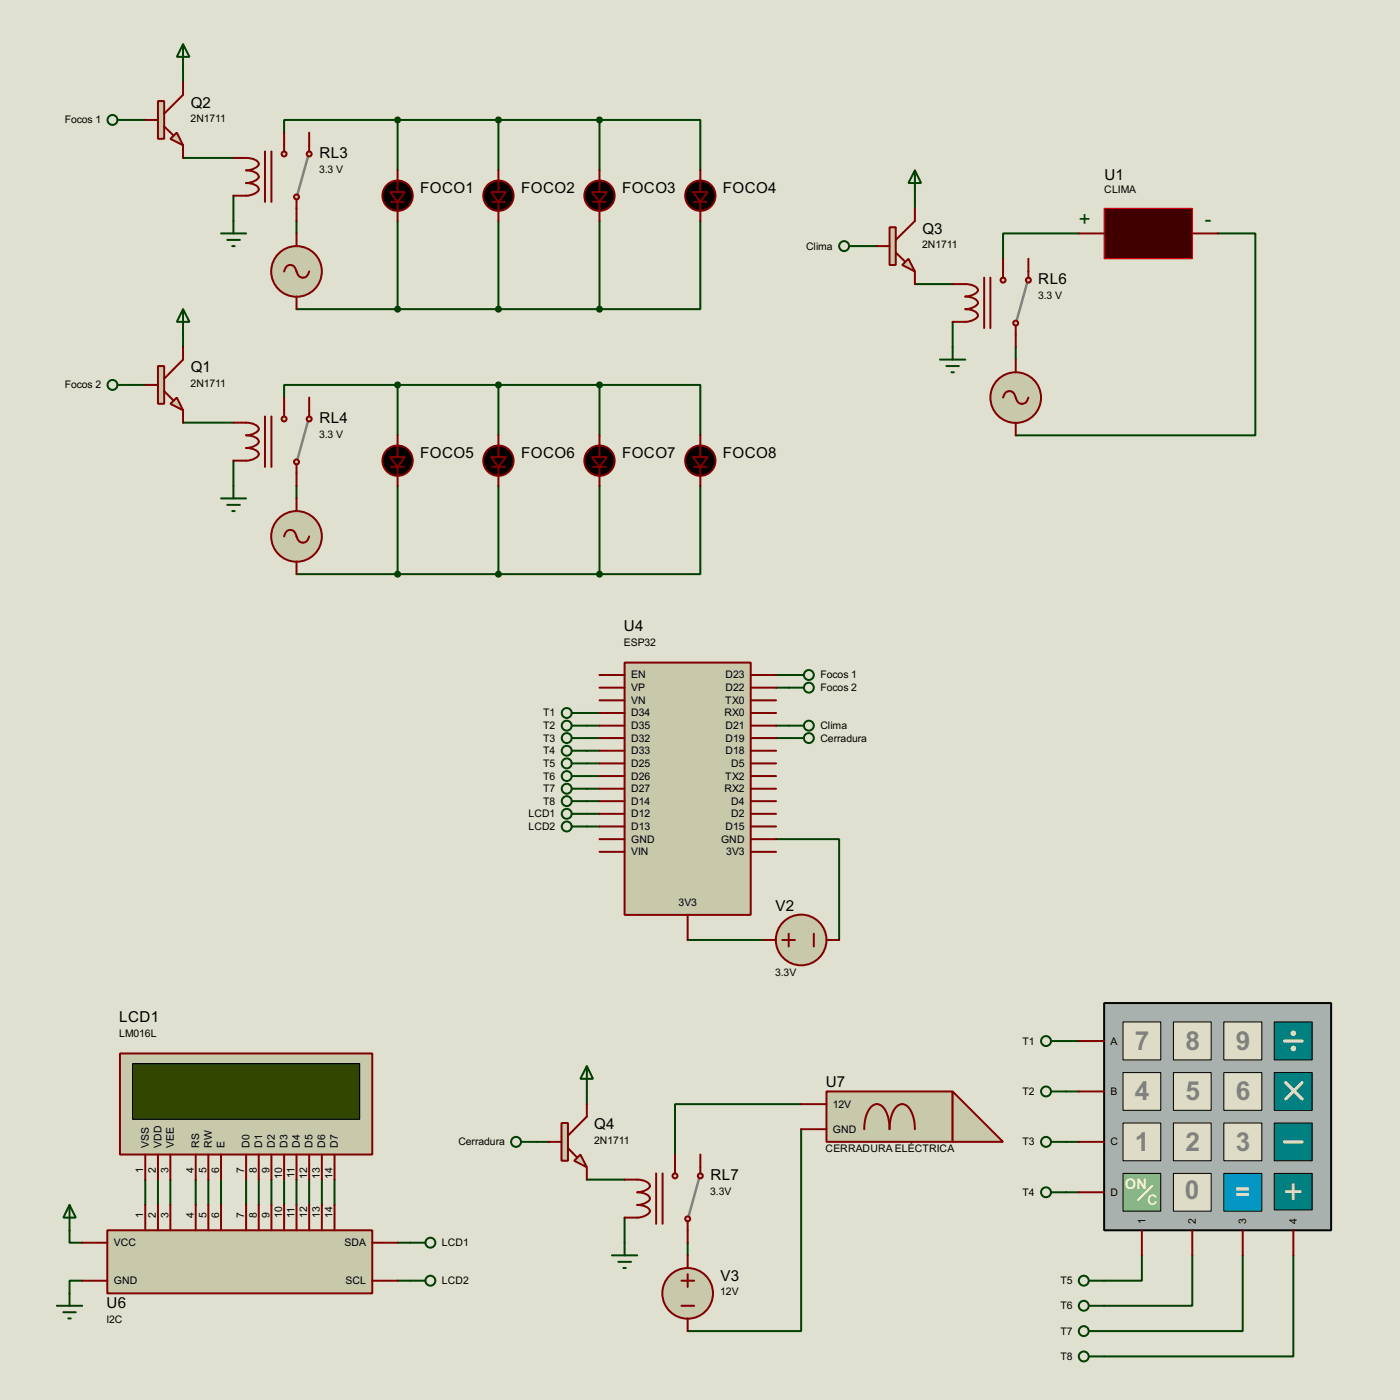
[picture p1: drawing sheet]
<svg xmlns="http://www.w3.org/2000/svg" width="282mm" height="282mm" viewBox="0 0 282 282" stroke-linecap="round" stroke-linejoin="round" font-family="sans-serif">
<path d="M0 0h281.9v281.9h-281.9z" fill="#e0e0d0"/>
<g fill="none" stroke="#004000" stroke-width=".4">
<path d="M36.9 14v2.6M26.7 24.2h2.6M36.9 31.8h10.1M47 39.4v5.1M80.1 24.2h-22.9v2.5M80.1 24.2v10.1M80.1 24.2h40.6M100.4 24.2v10.1M120.7 24.2h20.3v10.1M120.7 24.2v10.1M184.2 39.4v2.6M59.7 44.5v2.5"/>
<path d="M80.1 44.5v17.8M100.4 44.5v17.8M120.7 44.5v17.8M141 44.5v17.8h-20.3M174 49.6h2.6M184.2 57.2h7.6M217.2 47h-15.2v5.1M245.2 47h7.6v40.7h-48.3M26.7 77.5h2.6M36.9 67.4v2.5M59.7 62.3h61M80.1 77.5h-22.9v2.6"/>
<path d="M80.1 77.5v10.2M80.1 77.5h40.6M100.4 77.5v10.2M120.7 77.5h20.3v10.2M120.7 77.5v10.2M191.8 64.8v5.1M204.5 69.9v2.5M36.9 85.1h10.1M47 92.8v5M59.7 97.8v2.6M80.1 97.8v17.8M100.4 97.8v17.8"/>
<path d="M120.7 97.8v17.8M141 97.8v17.8h-20.3M59.7 115.6h61M156.3 138.5h2.5M156.3 135.9h2.5M118.2 146.1h2.5M118.2 158.8h2.5M118.2 156.3h2.5M118.2 153.7h2.5M118.2 151.2h2.5M118.2 148.6h2.5M118.2 143.6h2.5"/>
<path d="M156.3 146.1h2.5M156.3 148.6h2.5M118.2 161.3h2.5M118.2 163.9h2.5M118.2 166.4h2.5M156.3 169h12.7v20.3M138.5 189.3h15.2M118.2 219.8v2.5M214.7 209.6h2.5M214.7 219.8h2.5M29.3 237.5v5.1M31.8 237.5v5.1"/>
<path d="M34.3 237.5v5.1M39.4 237.5v5.1M42 237.5v5.1M44.5 237.5v5.1M49.6 237.5v5.1M52.1 237.5v5.1M54.7 237.5v5.1M57.2 237.5v5.1M59.7 237.5v5.1M62.3 237.5v5.1M64.8 237.5v5.1M67.4 237.5v5.1"/>
<path d="M108 229.9h2.5M118.2 237.5h7.6M161.3 222.3h-25.4v10.2M161.3 227.4v40.6h-22.8M214.7 229.9h2.5M14 247.7v2.5h2.6M16.6 257.9h-2.6v2.5M80.1 257.9h2.5M80.1 250.2h2.5M125.8 245.2v5M138.5 250.2v2.6M214.7 240.1h2.5"/>
<path d="M229.9 252.8v5.1h-7.6M240.1 252.8v10.1h-17.8M250.2 252.8v15.2h-27.9M260.4 252.8v20.3h-38.1"/>
</g>
<g fill="#000" stroke="#800000" stroke-width=".4">
<path d="M78.5 38.7h3.1l-1.5 2z"/>
<circle cx="80" cy="39.4" r="3.1"/>
</g>
<path d="M80.1 34.3v4.4M78.8 40.7h2.5M80.1 40.7v3.8" fill="none" stroke="#800000" stroke-width=".4"/>
<path d="M62 31.6l-2 7.3" fill="none" stroke="#808080" stroke-width=".5"/>
<g fill="#c8c8aa" stroke="#800000" stroke-width=".4">
<circle cx="59.7" cy="39.7" r=".5"/>
<circle cx="62.2" cy="31" r=".5"/>
</g>
<path d="M62.3 29.3v1.2" fill="none" stroke="#800000" stroke-width=".4"/>
<circle cx="57.2" cy="31" r=".5" fill="#c8c8aa" stroke="#800000" stroke-width=".4"/>
<g fill="none" stroke="#800000" stroke-width=".4">
<path d="M47 31.8a8.7 8.7 0 0 1 4.3 .3 .87 .87 0 0 1 .7 1.2 3.2 3.2 0 0 1-2.4 1 2.33 2.33 0 0 1 2.5 1.3 2.68 2.68 0 0 1-2.5 1.3 2.27 2.27 0 0 1 2.5 1.3 2.68 2.68 0 0 1-2.5 1.2h-2.6M53.4 30.5v10.2M54.7 30.5v10.2M57.2 26.7v3.8M62.3 26.7v2.6M100.4 34.3v4.4M120.7 34.3v4.4M141 34.3v4.4M59.7 40.2v4.3M99.1 40.7h2.6M100.4 40.7v3.8M119.4 40.7h2.6"/>
<path d="M120.7 40.7v3.8M139.8 40.7h2.5M141 40.7v3.8M78.8 94h2.5M80.1 87.7v4.3M80.1 94v3.8"/>
</g>
<path d="M44.5 47h5.1M45.8 48.3h2.5M46.8 49.6h.5M47 44.5v2.5" fill="none" stroke="#004000" stroke-width=".4"/>
<g fill="#000" stroke="#800000" stroke-width=".4">
<path d="M98.9 38.7h3l-1.5 2zM119.2 38.7h3l-1.5 2zM139.5 38.7h3l-1.5 2zM78.5 92h3.1l-1.5 2z"/>
<circle cx="100.3" cy="39.4" r="3.1"/>
<circle cx="120.7" cy="39.4" r="3.1"/>
<circle cx="141" cy="39.4" r="3.1"/>
<circle cx="80" cy="92.8" r="3.1"/>
</g>
<g fill="#004000" stroke="#004000" stroke-width=".4">
<circle cx="80" cy="24.2" r=".5"/>
<circle cx="100.3" cy="24.2" r=".5"/>
<circle cx="120.7" cy="24.2" r=".5"/>
<circle cx="100.3" cy="62.3" r=".5"/>
<circle cx="120.7" cy="62.3" r=".5"/>
</g>
<path d="M62 84.9l-2 7.4" fill="none" stroke="#808080" stroke-width=".5"/>
<g fill="#c8c8aa" stroke="#800000" stroke-width=".4">
<circle cx="59.7" cy="93" r=".5"/>
<circle cx="62.2" cy="84.4" r=".5"/>
</g>
<path d="M62.3 82.6v1.3" fill="none" stroke="#800000" stroke-width=".4"/>
<circle cx="57.2" cy="84.4" r=".5" fill="#c8c8aa" stroke="#800000" stroke-width=".4"/>
<g fill="none" stroke="#800000" stroke-width=".4">
<path d="M47 85.1a8.2 8.2 0 0 1 4.3 .4 .88 .88 0 0 1 .8 .8 .88 .88 0 0 1-.8 .9l-1.7 .5a2.27 2.27 0 0 1 2.5 1.3 2.68 2.68 0 0 1-2.5 1.2 2.31 2.31 0 0 1 2.5 1.3 2.61 2.61 0 0 1-2.5 1.3h-2.6M53.4 83.9v10.1M54.7 83.9v10.1M57.2 80.1v3.8M59.7 93.5v4.3M62.3 80.1v2.5M99.1 94h2.6M100.4 87.7v4.3M100.4 94v3.8M119.4 94h2.6M120.7 87.7v4.3M120.7 94v3.8"/>
<path d="M139.8 94h2.5M141 87.7v4.3M141 94v3.8"/>
</g>
<g fill="none" stroke="#004000" stroke-width=".4">
<path d="M23.7 24.2h3M23.7 77.5h3M47 97.8v2.6M44.5 100.4h5.1M45.8 101.7h2.5M46.8 102.9h.5M158.8 138.5h3.1M158.8 135.9h3.1"/>
<circle cx="22.6" cy="24.2" r="1"/>
<circle cx="22.6" cy="77.5" r="1"/>
<circle cx="162.8" cy="138.5" r="1"/>
<circle cx="162.8" cy="135.9" r="1"/>
</g>
<g fill="#000" stroke="#800000" stroke-width=".4">
<path d="M98.9 92h3l-1.5 2zM119.2 92h3l-1.5 2zM139.5 92h3l-1.5 2z"/>
<circle cx="100.3" cy="92.8" r="3.1"/>
<circle cx="120.7" cy="92.8" r="3.1"/>
<circle cx="141" cy="92.8" r="3.1"/>
</g>
<g fill="#004000" stroke="#004000" stroke-width=".4">
<circle cx="80" cy="77.5" r=".5"/>
<circle cx="100.3" cy="77.5" r=".5"/>
<circle cx="120.7" cy="77.5" r=".5"/>
<circle cx="100.3" cy="115.6" r=".5"/>
<circle cx="120.7" cy="115.6" r=".5"/>
</g>
<path d="M206.8 57l-2 7.3" fill="none" stroke="#808080" stroke-width=".5"/>
<g fill="#c8c8aa" stroke="#800000" stroke-width=".4">
<circle cx="204.5" cy="65.1" r=".5"/>
<circle cx="207" cy="56.4" r=".5"/>
</g>
<path d="M207.1 54.7v1.2" fill="none" stroke="#800000" stroke-width=".4"/>
<circle cx="201.9" cy="56.4" r=".5" fill="#c8c8aa" stroke="#800000" stroke-width=".4"/>
<path d="M191.8 57.2a8.7 8.7 0 0 1 4.3 .3 .87 .87 0 0 1 .7 1.2 3.3 3.3 0 0 1-2.4 1 2.37 2.37 0 0 1 2.5 1.3 2.75 2.75 0 0 1-2.5 1.3 2.31 2.31 0 0 1 2.5 1.3 2.75 2.75 0 0 1-2.5 1.2h-2.6M198.2 55.9v10.2M199.4 55.9v10.2M202 52.1v3.8M207.1 52.1v2.6M204.5 65.6v4.3" fill="none" stroke="#800000" stroke-width=".4"/>
<g fill="none" stroke="#004000" stroke-width=".4">
<path d="M158.8 146.1h3.1"/>
<circle cx="162.8" cy="146.1" r="1"/>
</g>
<path d="M222.3 42h17.8v10.1h-17.8z" fill="#400000" stroke="#f00" stroke-width=".2"/>
<path d="M217.2 47h5.1M240.1 47h5.1" fill="none" stroke="#800000" stroke-width=".4"/>
<g fill="none" stroke="#004000" stroke-width=".4">
<path d="M171 49.6h3"/>
<circle cx="169.9" cy="49.6" r="1"/>
</g>
<path d="M125.8 133.4h25.4v50.8h-25.4z" fill="#c8c8aa" stroke="#800000" stroke-width=".4"/>
<g fill="none" stroke="#800000" stroke-width=".4">
<path d="M120.7 135.9h5.1M120.7 138.5h5.1M151.2 135.9h5.1M151.2 138.5h5.1M120.7 141h5.1M120.7 143.6h5.1M120.7 146.1h5.1M120.7 148.6h5.1M120.7 151.2h5.1M120.7 153.7h5.1M120.7 156.3h5.1M120.7 158.8h5.1"/>
<path d="M151.2 141h5.1M151.2 143.6h5.1M151.2 146.1h5.1M151.2 148.6h5.1M151.2 151.2h5.1M151.2 153.7h5.1M151.2 156.3h5.1M151.2 158.8h5.1M120.7 161.3h5.1M120.7 163.9h5.1M120.7 166.4h5.1M120.7 169h5.1"/>
<path d="M120.7 171.5h5.1M151.2 161.3h5.1M151.2 163.9h5.1M151.2 166.4h5.1M151.2 169h5.1M151.2 171.5h5.1M138.5 184.2v5.1"/>
</g>
<path d="M222.3 202h45.7v45.7h-45.7z" fill="#a9b1af" stroke="#000" stroke-width=".4"/>
<g fill="#dedcc7" stroke="#000" stroke-width=".2">
<path d="M226.1 205.8h7.6v7.6h-7.6z"/>
<path d="M236.3 205.8h7.6v7.6h-7.6z"/>
<path d="M246.4 205.8h7.7v7.6h-7.7z"/>
</g>
<path d="M256.6 205.8h7.6v7.6h-7.6z" fill="#008080" stroke="#000" stroke-width=".2"/>
<g fill="#dedcc7" stroke="#000" stroke-width=".2">
<path d="M226.1 216h7.6v7.6h-7.6z"/>
<path d="M236.3 216h7.6v7.6h-7.6z"/>
<path d="M246.4 216h7.7v7.6h-7.7z"/>
</g>
<path d="M256.6 216h7.6v7.6h-7.6z" fill="#008080" stroke="#000" stroke-width=".2"/>
<g fill="#dedcc7" stroke="#000" stroke-width=".2">
<path d="M226.1 226.1h7.6v7.6h-7.6z"/>
<path d="M236.3 226.1h7.6v7.6h-7.6z"/>
<path d="M246.4 226.1h7.7v7.6h-7.7z"/>
</g>
<path d="M246.4 236.3h7.7v7.6h-7.7z" fill="#0197c9" stroke="#000" stroke-width=".2"/>
<path d="M256.6 226.1h7.6v7.6h-7.6z" fill="#008080" stroke="#000" stroke-width=".2"/>
<path d="M258.6 209.6h3.6M262.2 218l-3.3 3.3M258.6 229.9h3.6" fill="none" stroke="#dedcc7" stroke-width=".65"/>
<g fill="#c8c8aa" stroke="#dedcc7" stroke-width=".65">
<circle cx="260.4" cy="208.1" r=".25"/>
<circle cx="260.4" cy="211.1" r=".25"/>
</g>
<path d="M256.6 236.3h7.6v7.3h-7.6z" fill="#008080" stroke="#000" stroke-width=".2"/>
<path d="M258.9 218l3.3 3.3" fill="none" stroke="#dedcc7" stroke-width=".65"/>
<path d="M226.1 236.3h7.6v7.6h-7.6z" fill="#81b57d" stroke="#000" stroke-width=".2"/>
<path d="M232 238.8l-2.8 2.8" fill="none" stroke="#fafbdb" stroke-width=".45"/>
<path d="M236.3 236.3h7.6v7.6h-7.6z" fill="#dedcc7" stroke="#000" stroke-width=".2"/>
<path d="M217.2 209.6h5.1M217.2 219.8h5.1M217.2 229.9h5.1M217.2 240.1h5.1M229.9 247.7v5.1M240.1 247.7v5.1M250.2 247.7v5.1M260.4 247.7v5.1" fill="none" stroke="#800000" stroke-width=".4"/>
<g fill="none" stroke="#004000" stroke-width=".4">
<path d="M115.1 158.8h3.1M115.1 156.3h3.1M115.1 153.7h3.1M115.1 151.2h3.1M115.1 148.6h3.1M115.1 146.1h3.1M115.1 143.6h3.1M115.1 161.3h3.1M211.6 209.6h3.1M211.6 219.8h3.1M211.6 229.9h3.1M211.6 240.1h3.1"/>
<path d="M219.3 257.9h3M219.3 262.9h3M219.3 273.1h3M219.3 268h3"/>
<circle cx="114.1" cy="153.7" r="1"/>
<circle cx="114.1" cy="143.6" r="1"/>
<circle cx="114.1" cy="158.8" r="1"/>
<circle cx="114.1" cy="148.6" r="1"/>
<circle cx="114.1" cy="151.2" r="1"/>
<circle cx="114.1" cy="156.3" r="1"/>
<circle cx="114.1" cy="146.1" r="1"/>
<circle cx="114.1" cy="161.3" r="1"/>
<circle cx="210.6" cy="209.6" r="1"/>
<circle cx="210.6" cy="219.8" r="1"/>
<circle cx="210.6" cy="229.9" r="1"/>
<circle cx="210.6" cy="240.1" r="1"/>
<circle cx="218.2" cy="257.9" r="1"/>
<circle cx="218.2" cy="268" r="1"/>
<circle cx="218.2" cy="273.1" r="1"/>
<circle cx="218.2" cy="262.9" r="1"/>
</g>
<path d="M24.2 212.1h50.8v20.4h-50.8z" fill="#c8c8aa" stroke="#800000" stroke-width=".4"/>
<path d="M26.7 214.2h45.7v11.2h-45.7z" fill="#324600" stroke="#000" stroke-width=".25"/>
<g fill="none" stroke="#800000" stroke-width=".4">
<path d="M29.3 232.5v5M31.8 232.5v5M34.3 232.5v5M39.4 232.5v5M42 232.5v5M44.5 232.5v5M49.6 232.5v5M52.1 232.5v5M54.7 232.5v5M57.2 232.5v5M59.7 232.5v5M62.3 232.5v5"/>
<path d="M64.8 232.5v5M67.4 232.5v5"/>
</g>
<path d="M14 242.6l1.3 2.6h-2.5zM14 242.6v5.1M11.5 262.9h5.1M12.8 264.2h2.5M13.8 265.5h.5M14 260.4v2.5" fill="none" stroke="#004000" stroke-width=".4"/>
<path d="M21.6 247.7h53.4v12.7h-53.4z" fill="#c8c8aa" stroke="#800000" stroke-width=".4"/>
<g fill="none" stroke="#800000" stroke-width=".4">
<path d="M16.6 257.9h5M16.6 250.2h5M29.3 242.6v5.1M31.8 242.6v5.1M34.3 242.6v5.1M39.4 242.6v5.1M42 242.6v5.1M44.5 242.6v5.1M49.6 242.6v5.1M52.1 242.6v5.1M54.7 242.6v5.1M57.2 242.6v5.1"/>
<path d="M59.7 242.6v5.1M62.3 242.6v5.1M64.8 242.6v5.1M67.4 242.6v5.1M75 257.9h5.1M75 250.2h5.1"/>
</g>
<g fill="none" stroke="#004000" stroke-width=".4">
<path d="M115.1 163.9h3.1M115.1 166.4h3.1M82.6 257.9h3.1M82.6 250.2h3.1"/>
<circle cx="114.1" cy="163.9" r="1"/>
<circle cx="114.1" cy="166.4" r="1"/>
<circle cx="86.6" cy="250.2" r="1"/>
<circle cx="86.6" cy="257.9" r="1"/>
</g>
<circle cx="59.7" cy="108" r="5.1" fill="#c8c8aa" stroke="#800000" stroke-width=".4"/>
<path d="M57.2 108a1.25 1.25 0 0 1 1.3-1.3 1.25 1.25 0 0 1 1.2 1.3 1.28 1.28 0 0 0 1.3 1.3 1.28 1.28 0 0 0 1.3-1.3M59.7 100.4v2.5M59.7 113.1v2.5" fill="none" stroke="#800000" stroke-width=".4"/>
<circle cx="80" cy="115.6" r=".5" fill="#004000" stroke="#004000" stroke-width=".4"/>
<circle cx="59.7" cy="54.7" r="5.1" fill="#c8c8aa" stroke="#800000" stroke-width=".4"/>
<path d="M57.2 54.7a1.25 1.25 0 0 1 1.9-1.1l.6 1.1a1.28 1.28 0 0 0 1.3 1.2 1.28 1.28 0 0 0 1.3-1.2M59.7 47v2.6M59.7 59.7v2.6" fill="none" stroke="#800000" stroke-width=".4"/>
<circle cx="80" cy="62.3" r=".5" fill="#004000" stroke="#004000" stroke-width=".4"/>
<circle cx="161.3" cy="189.3" r="5.1" fill="#c8c8aa" stroke="#800000" stroke-width=".4"/>
<path d="M153.7 189.3h2.6M157.5 189.3h2.6M158.8 188v2.6M163.9 188v2.6M166.4 189.3h2.6" fill="none" stroke="#800000" stroke-width=".4"/>
<circle cx="204.5" cy="80.1" r="5.1" fill="#c8c8aa" stroke="#800000" stroke-width=".4"/>
<path d="M204.5 72.4v2.6M202 80.1a1.28 1.28 0 0 1 1.2-1.4 1.28 1.28 0 0 1 1.3 1.4 1.28 1.28 0 0 0 1.3 1.2 1.28 1.28 0 0 0 1.3-1.2M204.5 85.1v2.6" fill="none" stroke="#800000" stroke-width=".4"/>
<path d="M189.3 72.4h5.1M190.6 73.7h2.5M191.6 75h.5M191.8 69.9v2.5" fill="none" stroke="#004000" stroke-width=".4"/>
<path d="M140.8 237.3l-2.1 7.4" fill="none" stroke="#808080" stroke-width=".5"/>
<g fill="#c8c8aa" stroke="#800000" stroke-width=".4">
<circle cx="138.4" cy="245.4" r=".5"/>
<circle cx="141" cy="236.8" r=".5"/>
</g>
<path d="M141 235v1.3" fill="none" stroke="#800000" stroke-width=".4"/>
<circle cx="135.9" cy="236.8" r=".5" fill="#c8c8aa" stroke="#800000" stroke-width=".4"/>
<path d="M125.8 237.5a8.1 8.1 0 0 1 4.2 .4 .9 .9 0 0 1 .7 1.2 3.3 3.3 0 0 1-2.4 1 2.31 2.31 0 0 1 2.6 1.3 2.75 2.75 0 0 1-2.6 1.2 2.35 2.35 0 0 1 2.6 1.3 2.67 2.67 0 0 1-2.6 1.3h-2.5M132.1 236.3v10.1M133.4 236.3v10.1M135.9 232.5v3.8M141 232.5v2.5M138.5 245.9v4.3" fill="none" stroke="#800000" stroke-width=".4"/>
<path d="M123.2 252.8h5.1M124.5 254.1h2.6M125.5 255.3h.5M125.8 250.2v2.6" fill="none" stroke="#004000" stroke-width=".4"/>
<circle cx="138.4" cy="260.4" r="5.1" fill="#c8c8aa" stroke="#800000" stroke-width=".4"/>
<path d="M137.2 257.9h2.6M138.5 252.8v2.5M138.5 256.6v2.5M137.2 262.9h2.6M138.5 265.5v2.5" fill="none" stroke="#800000" stroke-width=".4"/>
<path d="M166.4 219.8h25.4v10.1h-25.4z" fill="#c8c8aa" stroke="#800000" stroke-width=".4"/>
<path d="M191.8 219.8l10.2 10.1h-10.2z" fill="#c8c8aa" stroke="#800000" stroke-width=".4"/>
<path d="M161.3 222.3h5.1M161.3 227.4h5.1M174 227.4a6.3 6.3 0 0 1 1.6-4.7 1.79 1.79 0 0 1 2.8 1.1 8.2 8.2 0 0 1 .7 3.6 6.2 6.2 0 0 1 1.5-4.7 1.58 1.58 0 0 1 2.5 .4 6.9 6.9 0 0 1 1.1 4.3" fill="none" stroke="#800000" stroke-width=".4"/>
<g fill="none" stroke="#004000" stroke-width=".4">
<path d="M158.8 148.6h3.1M105 229.9h3"/>
<circle cx="162.8" cy="148.6" r="1"/>
<circle cx="103.9" cy="229.9" r="1"/>
</g>
<path d="M34.3 81.3l1.3-1.2 1.3 2.5z" fill="#c8c8aa" stroke="#800000" stroke-width=".4"/>
<path d="M31.8 73.7h1.3v7.6h-1.3z" fill="#c8c8aa" stroke="#800000" stroke-width=".4"/>
<path d="M29.3 77.5h2.5M33.1 78.8l1.8 1.8M36.9 69.9v2.5l-3.8 3.9M36.9 82.6v2.5" fill="none" stroke="#800000" stroke-width=".4"/>
<path d="M36.9 62.3l1.3 2.5h-2.6zM36.9 62.3v5.1" fill="none" stroke="#004000" stroke-width=".4"/>
<path d="M34.3 28l1.3-1.3 1.3 2.6z" fill="#c8c8aa" stroke="#800000" stroke-width=".4"/>
<path d="M31.8 20.4h1.3v7.6h-1.3z" fill="#c8c8aa" stroke="#800000" stroke-width=".4"/>
<path d="M36.9 16.6v2.5l-3.8 3.8M29.3 24.2h2.5M33.1 25.5l1.8 1.7M36.9 29.3v2.5" fill="none" stroke="#800000" stroke-width=".4"/>
<path d="M36.9 8.9l1.3 2.6h-2.6zM36.9 8.9v5.1" fill="none" stroke="#004000" stroke-width=".4"/>
<path d="M181.7 53.4l1.2-1.3 1.3 2.6z" fill="#c8c8aa" stroke="#800000" stroke-width=".4"/>
<path d="M179.1 45.8h1.3v7.6h-1.3z" fill="#c8c8aa" stroke="#800000" stroke-width=".4"/>
<path d="M176.6 49.6h2.5M180.4 50.9l1.8 1.7M184.2 42v2.5l-3.8 3.8M184.2 54.7v2.5" fill="none" stroke="#800000" stroke-width=".4"/>
<path d="M184.2 34.3l1.3 2.6h-2.6zM184.2 34.3v5.1" fill="none" stroke="#004000" stroke-width=".4"/>
<path d="M115.6 233.7l1.3-1.2 1.3 2.5z" fill="#c8c8aa" stroke="#800000" stroke-width=".4"/>
<path d="M113.1 226.1h1.3v7.6h-1.3z" fill="#c8c8aa" stroke="#800000" stroke-width=".4"/>
<path d="M110.5 229.9h2.6M114.4 231.2l1.7 1.8M118.2 222.3v2.5l-3.8 3.9M118.2 235v2.5" fill="none" stroke="#800000" stroke-width=".4"/>
<path d="M118.2 214.7l1.2 2.5h-2.5zM118.2 214.7v5.1" fill="none" stroke="#004000" stroke-width=".4"/>
<text font-size="7.9" x="258.4" y="242.5">+</text>
<g font-size="5.9" fill="#808080">
<text x="228.5" y="211.4">7</text>
<text x="238.7" y="211.4">8</text>
<text x="248.8" y="211.4">9</text>
<text x="228.5" y="221.6">4</text>
<text x="238.7" y="221.6">5</text>
<text x="248.8" y="221.6">6</text>
<text x="228.5" y="231.7">1</text>
<text x="238.7" y="231.7">2</text>
<text x="248.8" y="231.7">3</text>
<text x="238.6" y="241.5">0</text>
</g>
<text font-size="5.9" fill="#dedcc7" x="248.7" y="241.9">=</text>
<g font-size="4.6" fill="#004000">
<text x="217.2" y="45.6">+</text>
<text x="242.6" y="45.6">-</text>
</g>
<g font-size="3.4">
<text x="38.4" y="21.6">Q2</text>
<text x="64.3" y="31.8">RL3</text>
<text x="84.6" y="38.9">FOCO1</text>
<text x="105" y="38.9">FOCO2</text>
<text x="125.3" y="38.9">FOCO3</text>
<text x="145.6" y="38.9">FOCO4</text>
<text x="222.4" y="36.1">U1</text>
<text x="185.7" y="47.1">Q3</text>
<text x="209.1" y="57.2">RL6</text>
<text x="38.4" y="75">Q1</text>
<text x="64.3" y="85.2">RL4</text>
<text x="84.6" y="92.3">FOCO5</text>
<text x="105" y="92.3">FOCO6</text>
<text x="125.3" y="92.3">FOCO7</text>
<text x="145.6" y="92.3">FOCO8</text>
<text x="125.6" y="127.1">U4</text>
<text x="156.1" y="183.4">V2</text>
<text x="24" y="205.8">LCD1</text>
<text x="166.3" y="219">U7</text>
<text x="119.7" y="227.4">Q4</text>
<text x="143.1" y="237.6">RL7</text>
<text x="145.1" y="257.9">V3</text>
<text x="21.5" y="263.4">U6</text>
</g>
<text font-size="3.3" fill="#fafbdb" x="226.5" y="239.3">ON</text>
<text font-size="3.3" fill="#eff2c4" x="230.9" y="242.6">C</text>
<g font-size="2.4">
<text x="13" y="24.8">Focos 1</text>
<text x="38.4" y="24.6">2N1711</text>
<text x="64.3" y="34.8">3.3 V</text>
<text x="222.3" y="38.8">CLIMA</text>
<text x="162.3" y="50.2">Clima</text>
<text x="185.7" y="50">2N1711</text>
<text x="209" y="60.2">3.3 V</text>
<text x="38.4" y="78">2N1711</text>
<text x="13" y="78.2">Focos 2</text>
<text x="64.3" y="88.1">3.3 V</text>
<text x="125.6" y="130">ESP32</text>
<text x="127.1" y="136.6">EN</text>
<text x="146.1" y="136.6">D23</text>
<text x="165.2" y="136.6">Focos 1</text>
<text x="127.1" y="139.2">VP</text>
<text x="127.1" y="141.7">VN</text>
<text x="146" y="141.7">TX0</text>
<text x="146.1" y="139.2">D22</text>
<text x="165.2" y="139.2">Focos 2</text>
<text x="109.3" y="149.3">T3</text>
<text x="109.3" y="146.8">T2</text>
<text x="109.3" y="144.3">T1</text>
<text x="127.1" y="144.3">D34</text>
<text x="127.1" y="146.8">D35</text>
<text x="127.1" y="149.3">D32</text>
<text x="145.8" y="144.3">RX0</text>
<text x="146.1" y="149.3">D19</text>
<text x="146.1" y="146.8">D21</text>
<text x="165.2" y="146.8">Clima</text>
<text x="165.2" y="149.3">Cerradura</text>
<text x="109.3" y="154.4">T5</text>
<text x="109.3" y="151.9">T4</text>
<text x="127.1" y="151.9">D33</text>
<text x="127.1" y="154.4">D25</text>
<text x="146.1" y="151.9">D18</text>
<text x="147.2" y="154.4">D5</text>
<text x="109.3" y="159.5">T7</text>
<text x="109.3" y="157">T6</text>
<text x="127.1" y="157">D26</text>
<text x="127.1" y="159.5">D27</text>
<text x="145.8" y="159.5">RX2</text>
<text x="146" y="157">TX2</text>
<text x="106.4" y="164.6">LCD1</text>
<text x="106.4" y="167.1">LCD2</text>
<text x="109.3" y="162">T8</text>
<text x="127.1" y="162">D14</text>
<text x="127.1" y="164.6">D12</text>
<text x="127.1" y="167.1">D13</text>
<text x="146.1" y="167.1">D15</text>
<text x="147.2" y="164.6">D2</text>
<text x="147.2" y="162">D4</text>
<text x="127.1" y="169.7">GND</text>
<text x="127.1" y="172.2">VIN</text>
<text x="145.2" y="169.7">GND</text>
<text x="146.2" y="172.2">3V3</text>
<text x="136.6" y="182.5">3V3</text>
<text x="156.1" y="196.5">3.3V</text>
<text x="24" y="208.8">LM016L</text>
<text x="205.8" y="210.3">T1</text>
<text x="223.6" y="210.3">A</text>
<text x="205.8" y="220.5">T2</text>
<text x="223.6" y="220.5">B</text>
<text x="167.7" y="223">12V</text>
<text x="30" y="231.1" transform="rotate(-90 30 231.1)">VSS</text>
<text x="32.5" y="231.1" transform="rotate(-90 32.5 231.1)">VDD</text>
<text x="35" y="231.1" transform="rotate(-90 35 231.1)">VEE</text>
<text x="40.1" y="231.1" transform="rotate(-90 40.1 231.1)">RS</text>
<text x="42.7" y="231.1" transform="rotate(-90 42.7 231.1)">RW</text>
<text x="45.2" y="231.1" transform="rotate(-90 45.2 231.1)">E</text>
<text x="50.3" y="231.1" transform="rotate(-90 50.3 231.1)">D0</text>
<text x="52.8" y="231.1" transform="rotate(-90 52.8 231.1)">D1</text>
<text x="55.4" y="231.1" transform="rotate(-90 55.4 231.1)">D2</text>
<text x="57.9" y="231.1" transform="rotate(-90 57.9 231.1)">D3</text>
<text x="60.4" y="231.1" transform="rotate(-90 60.4 231.1)">D4</text>
<text x="63" y="231.1" transform="rotate(-90 63 231.1)">D5</text>
<text x="65.5" y="231.1" transform="rotate(-90 65.5 231.1)">D6</text>
<text x="68.1" y="231.1" transform="rotate(-90 68.1 231.1)">D7</text>
<text x="92.3" y="230.6">Cerradura</text>
<text x="119.6" y="230.4">2N1711</text>
<text x="166.2" y="232">CERRADURA ELÉCTRICA</text>
<text x="167.7" y="228.1">GND</text>
<text x="205.8" y="230.6">T3</text>
<text x="223.6" y="230.6">C</text>
<text x="28.9" y="236.2" transform="rotate(-90 28.9 236.2)">1</text>
<text x="31.4" y="236.2" transform="rotate(-90 31.4 236.2)">2</text>
<text x="33.9" y="236.2" transform="rotate(-90 33.9 236.2)">3</text>
<text x="39" y="236.2" transform="rotate(-90 39 236.2)">4</text>
<text x="41.6" y="236.2" transform="rotate(-90 41.6 236.2)">5</text>
<text x="44.1" y="236.2" transform="rotate(-90 44.1 236.2)">6</text>
<text x="49.1" y="236.2" transform="rotate(-90 49.1 236.2)">7</text>
<text x="51.7" y="236.2" transform="rotate(-90 51.7 236.2)">8</text>
<text x="54.3" y="236.2" transform="rotate(-90 54.3 236.2)">9</text>
<text x="56.8" y="237.3" transform="rotate(-90 56.8 237.3)">10</text>
<text x="59.3" y="237.2" transform="rotate(-90 59.3 237.2)">11</text>
<text x="61.9" y="237.3" transform="rotate(-90 61.9 237.3)">12</text>
<text x="64.4" y="237.3" transform="rotate(-90 64.4 237.3)">13</text>
<text x="66.9" y="237.3" transform="rotate(-90 66.9 237.3)">14</text>
<text x="28.8" y="245.2" transform="rotate(-90 28.8 245.2)">1</text>
<text x="31.4" y="245.2" transform="rotate(-90 31.4 245.2)">2</text>
<text x="33.9" y="245.2" transform="rotate(-90 33.9 245.2)">3</text>
<text x="39" y="245.2" transform="rotate(-90 39 245.2)">4</text>
<text x="41.5" y="245.2" transform="rotate(-90 41.5 245.2)">5</text>
<text x="44.1" y="245.2" transform="rotate(-90 44.1 245.2)">6</text>
<text x="49.1" y="245.2" transform="rotate(-90 49.1 245.2)">7</text>
<text x="51.7" y="245.2" transform="rotate(-90 51.7 245.2)">8</text>
<text x="54.2" y="245.2" transform="rotate(-90 54.2 245.2)">9</text>
<text x="56.8" y="245.2" transform="rotate(-90 56.8 245.2)">10</text>
<text x="59.3" y="245.2" transform="rotate(-90 59.3 245.2)">11</text>
<text x="61.8" y="245.2" transform="rotate(-90 61.8 245.2)">12</text>
<text x="64.4" y="245.2" transform="rotate(-90 64.4 245.2)">13</text>
<text x="66.9" y="245.2" transform="rotate(-90 66.9 245.2)">14</text>
<text x="143" y="240.5">3.3V</text>
<text x="205.8" y="240.8">T4</text>
<text x="223.6" y="240.8">D</text>
<text x="22.9" y="250.9">VCC</text>
<text x="69.4" y="250.9">SDA</text>
<text x="89" y="250.9">LCD1</text>
<text x="230.6" y="246.4" transform="rotate(-90 230.6 246.4)">1</text>
<text x="240.8" y="246.4" transform="rotate(-90 240.8 246.4)">2</text>
<text x="250.9" y="246.4" transform="rotate(-90 250.9 246.4)">3</text>
<text x="261.1" y="246.4" transform="rotate(-90 261.1 246.4)">4</text>
<text x="22.9" y="258.6">GND</text>
<text x="69.6" y="258.6">SCL</text>
<text x="89" y="258.6">LCD2</text>
<text x="145" y="260.8">12V</text>
<text x="213.5" y="258.6">T5</text>
<text x="213.5" y="263.6">T6</text>
<text x="21.4" y="266.3">I2C</text>
<text x="213.5" y="268.7">T7</text>
<text x="213.5" y="273.8">T8</text>
</g>
</svg>
